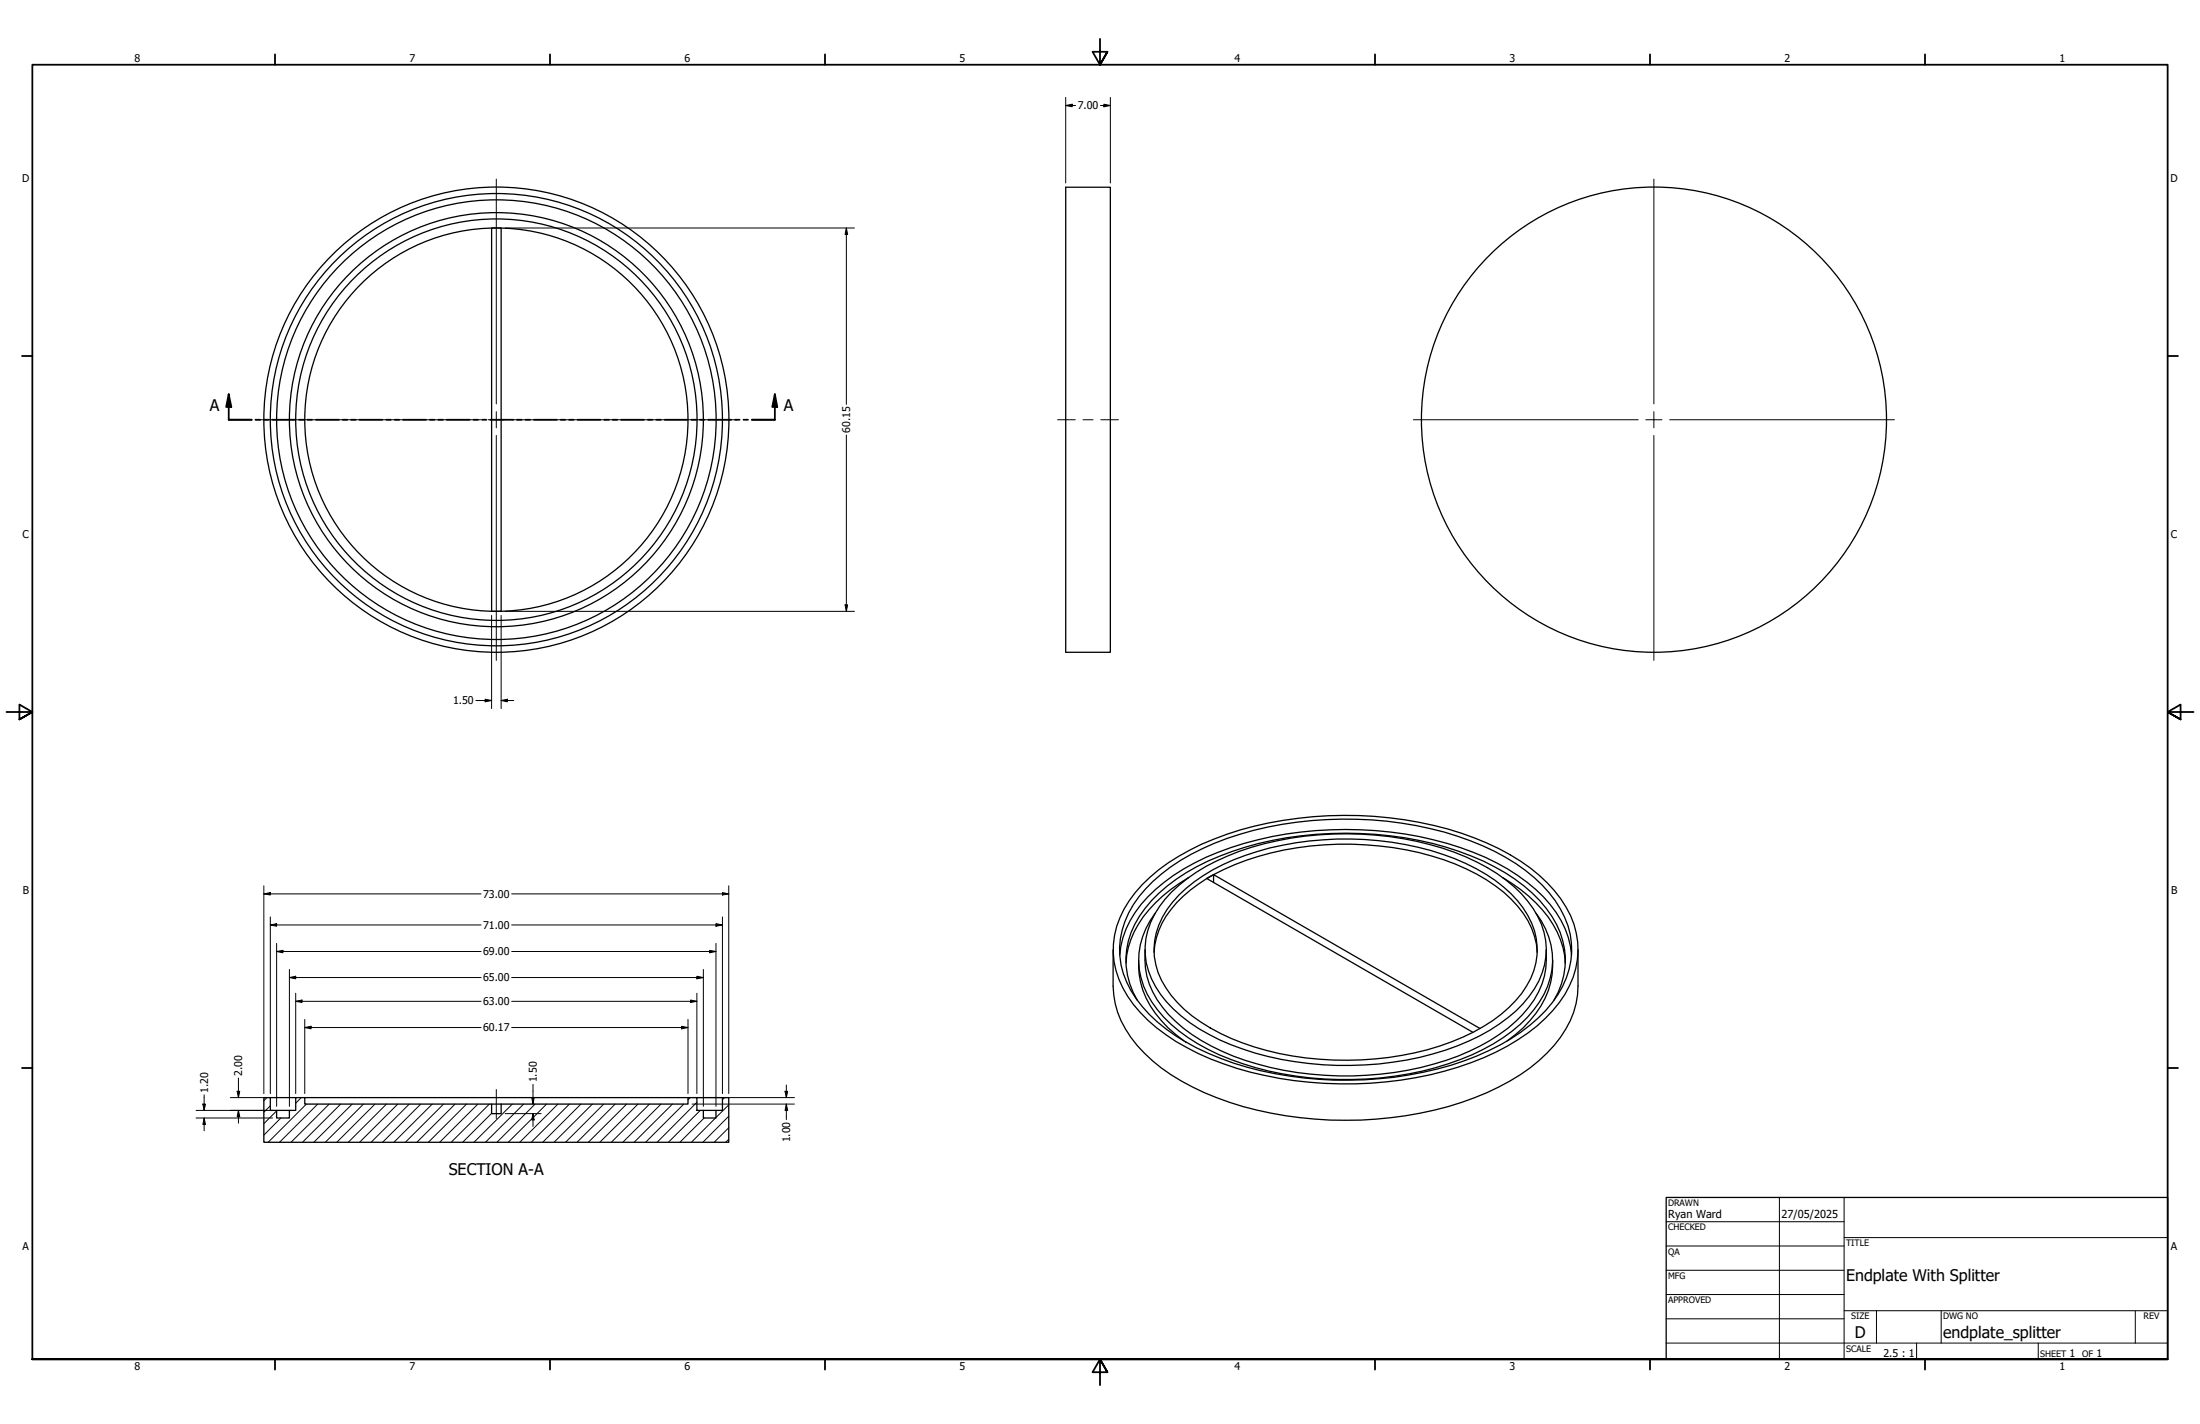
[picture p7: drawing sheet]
<svg xmlns="http://www.w3.org/2000/svg" width="864mm" height="559mm" viewBox="0 0 864 559" stroke-linecap="round" stroke-linejoin="round" font-family="sans-serif">
<!-- layer: Hatch (ANSI) -->
<g fill="none" stroke="#000" stroke-width=".39">
<path d="M104.8 430.7l-1.2 1.3M106.1 434l-2.5 2.4M108.6 435.9l-5 5M110.2 438.7l-6.6 6.8M118.2 430.7l-2.1 2.2M120.3 433.3l-15 14.9M124.7 433.3l-15 14.9M129.2 433.3l-15 14.9M133.7 433.3l-15 14.9M138.2 433.3l-15 14.9M142.7 433.3l-15 14.9M147.2 433.3l-15 14.9"/>
<path d="M151.7 433.3l-15 14.9M156.1 433.3l-14.9 14.9M160.7 433.3l-15 14.9M165.2 433.3l-15 14.9M169.7 433.3l-15.1 14.9M174.1 433.3l-15 14.9M178.6 433.3l-15 14.9M183.1 433.3l-15 14.9M187.6 433.3l-15 14.9M192.1 433.3l-15 14.9M193 436.9l-11.4 11.3M201.1 433.3l-15 14.9"/>
<path d="M205.5 433.3l-14.9 14.9M210.1 433.3l-15 14.9M214.6 433.3l-15.1 14.9M219 433.3l-15 14.9M223.5 433.3l-15 14.9M228 433.3l-15 14.9M232.5 433.3l-15 14.9M237 433.3l-15 14.9M241.5 433.3l-15 14.9M246 433.3l-15.1 14.9M250.4 433.3l-14.9 14.9M255 433.3l-15 14.9"/>
<path d="M259.5 433.3l-15 14.9M264 433.3l-15.1 14.9M268.4 433.3l-15 14.9M271 430.7l-.9 .9M273.6 432.6l-15.7 15.6M274.9 435.7l-12.5 12.5M276.4 438.7l-9.5 9.5M280.9 438.7l-9.5 9.5M284.4 430.7l-.8 .8M286.1 438l-10.2 10.2M286.1 433.6l-5 4.9M286.1 447l-1.2 1.2"/>
<path d="M286.1 442.5l-5.7 5.7"/>
</g>
<!-- layer: Visible (ANSI) -->
<g fill="none" stroke="#000" stroke-width=".51">
<path d="M418.3 73.5h17.6v182.5h-17.6zM193 89.5h3.7v150.4h-3.7zM448.3 347.2a84 84 0 0 1 33.2-19.8 149.7 149.7 0 0 1 97.2 1.4 76.1 76.1 0 0 1 31.5 20.7 33.9 33.9 0 0 1 8.4 30.5 45.9 45.9 0 0 1-18.8 25.4 115.3 115.3 0 0 1-55.8 19.2 144.3 144.3 0 0 1-73.6-11.2 65.8 65.8 0 0 1-27.7-22.4 33 33 0 0 1 2.9-40.7zM452.6 345.8a89.4 89.4 0 0 1 39.6-20 147 147 0 0 1 85 4.1 73.2 73.2 0 0 1 30.9 20.4 32.7 32.7 0 0 1 7.8 30.1 45.5 45.5 0 0 1-18.9 24.7 111.6 111.6 0 0 1-49.6 17.6 144.6 144.6 0 0 1-68.2-7.3 73.2 73.2 0 0 1-30.8-20.4 32.6 32.6 0 0 1-7.9-30 40.3 40.3 0 0 1 12.1-19.2zM453.5 358.4a29.3 29.3 0 0 0 .8 37.8 68.6 68.6 0 0 0 33.6 21.2 132.6 132.6 0 0 0 90-3.5 59.9 59.9 0 0 0 26.4-20.6 29 29 0 0 0-1.3-34.9M459.9 350a82.8 82.8 0 0 1 41.7-20.1 128.2 128.2 0 0 1 73.9 6.4 59.3 59.3 0 0 1 26.4 20.3 28 28 0 0 1-1.6 34.4 64.5 64.5 0 0 1-28.2 19.4 128.9 128.9 0 0 1-88.9-.4 62.3 62.3 0 0 1-27.6-19.7 28.7 28.7 0 0 1 1.7-37.4zM462.7 351.3a71.1 71.1 0 0 1 30.9-17.2 123.5 123.5 0 0 1 77.4 2.8 58.9 58.9 0 0 1 26.9 19.3 27.2 27.2 0 0 1-.6 33.6 61 61 0 0 1-27.5 19 122.8 122.8 0 0 1-86.6-1.3 55.2 55.2 0 0 1-25.6-19.9 27 27 0 0 1 2.6-33.5zM466.6 344.4a53.3 53.3 0 0 0-21.4 21.3 29.6 29.6 0 0 0-3.2 12.3M476.4 346.3v-3.1l104.6 60.4M476.4 343.2l-2.7 1.5 104.5 60.4M476.4 343.2a114 114 0 0 1 65.1-11.2 94.4 94.4 0 0 1 45.6 15.7 36.9 36.9 0 0 1 16 22.8l.3 3.2M476.4 343.2a49.4 49.4 0 0 0-20.2 19 28.9 28.9 0 0 0-3.2 11.5"/>
<path d="M589.9 344.4a53.3 53.3 0 0 1 21.4 21.3 29.6 29.6 0 0 1 3.1 12.3M436.9 372.7v14.3a37.3 37.3 0 0 0 12.3 26.3 84.9 84.9 0 0 0 33.4 19.3 150 150 0 0 0 96.3-1.9 73.5 73.5 0 0 0 33.6-23.6 33.7 33.7 0 0 0 6.9-20.1v-14.3M439.5 374.7a38.7 38.7 0 0 1 14.1-25.7 91.4 91.4 0 0 1 40.1-19.4 143.8 143.8 0 0 1 89.4 6.8 67 67 0 0 1 27.8 21.7 34 34 0 0 1 6 16.6M447 376.7a31.9 31.9 0 0 0 8.9 23.8l2.6 2.8 6.2 5.1M449.5 372.7a31.9 31.9 0 0 0 9.2 25.4 74 74 0 0 0 35 19.5 127.7 127.7 0 0 0 83-5 54.9 54.9 0 0 0 27.2-23.3 30.2 30.2 0 0 0 3.1-16.6M609.5 376.7a31.9 31.9 0 0 1-8.9 23.8l-2.6 2.8-6.3 5.1M446.5 392.6a30.6 30.6 0 0 1 3-36.2 71.5 71.5 0 0 1 34.3-22.3 142.3 142.3 0 0 1 88.8 0 76.7 76.7 0 0 1 31.8 19.3 32.9 32.9 0 0 1 9.5 29.3l-2.2 6.6-1.7 3.3M103.6 430.7h2.5v5h2.5v3h5v-3h2.5v-5h3.5v2.6h73.4v3.7h3.7v-3.7h73.4v-2.6h3.5v5h2.5v3h5v-3h2.5v-5h2.5v17.5h-182.5zM106.1 430.7h10M108.6 435.7h5M119.6 430.7h150.5M193 433.3h3.7"/>
<path d="M273.6 430.7h10M276.1 435.7h5"/>
<circle cx="194.8" cy="164.7" r="91.3"/>
<circle cx="194.8" cy="164.7" r="81.3"/>
<circle cx="194.8" cy="164.7" r="78.8"/>
<circle cx="194.9" cy="164.7" r="75.2"/>
<circle cx="194.9" cy="164.7" r="86.3"/>
<circle cx="194.9" cy="164.7" r="88.8"/>
<circle cx="649.3" cy="164.7" r="91.3"/>
</g>
<!-- layer: Section Line (ANSI) -->
<g fill="none" stroke="#000" stroke-width=".7">
<path d="M89.8 154.7l1 5h-2zM89.8 154.7v10h9M304.2 154.7l.9 5h-2zM304.2 154.7v10h-9.1M100.3 164.7h1.8M103.6 164.7h1.8M106.9 164.7h9M117.4 164.7h1.8M120.7 164.7h1.8M124 164.7h9M134.5 164.7h1.8M137.8 164.7h1.8"/>
<path d="M141.1 164.7h9M151.6 164.7h1.8M154.9 164.7h1.8M158.2 164.7h9.1M168.7 164.7h1.9M172 164.7h1.9M175.3 164.7h9M185.9 164.7h1.7M189.2 164.7h1.7M192.5 164.7h9M202.9 164.7h1.9M206.2 164.7h1.9"/>
<path d="M209.5 164.7h9.1M220.1 164.7h1.8M223.4 164.7h1.8M226.7 164.7h9M237.2 164.7h1.8M240.5 164.7h1.8M243.8 164.7h9M254.3 164.7h1.8M257.6 164.7h1.8M260.9 164.7h9M271.4 164.7h1.8M274.7 164.7h1.8"/>
<path d="M278 164.7h9M288.5 164.7h1.8M291.8 164.7h1.8"/>
</g>
<g fill="#000">
<path d="M89.8 154.7l1 5h-2z" fill-rule="evenodd"/>
<path d="M304.2 154.7l.9 5h-2z" fill-rule="evenodd"/>
</g>
<!-- layer: Border (ANSI) -->
<g fill="none" stroke="#000" stroke-width=".7">
<path d="M431.8 15.2v10.2l-2.9-5.1h5.8l-2.9 5.1 2.9-5.1M107.9 21.3v4.1M215.9 21.3v4.1M323.8 21.3v4.1M539.8 21.3v4.1M647.7 21.3v4.1M755.6 21.3v4.1M8.6 139.7h4.1M850.9 139.7h4.1M2.5 279.4h10.2l-5.1-2.9v5.8l5.1-2.9-5.1 2.9M861.1 279.4h-10.2l5.1-2.9v5.8l-5.1-2.9 5.1 2.9M8.6 419.1h4.1"/>
<path d="M850.9 419.1h4.1M12.7 533.4v-508h838.2v508h-838.2h838.2M107.9 533.4v4.1M215.9 533.4v4.1M323.8 533.4v4.1M434.7 538.5l-2.9-5.1 2.9 5.1h-5.8l2.9-5.1v10.2M539.8 533.4v4.1M647.7 533.4v4.1M755.6 533.4v4.1"/>
</g>
<!-- layer: Title (ANSI) -->
<g fill="none" stroke="#000" stroke-width=".39">
<path d="M654 479.4h69.9M698.5 469.9v63.5M723.9 469.9v63.5M654 488.9h69.9M654 498.5h69.9M723.9 485.6h127M654 508h69.9M654 517.5h69.9M723.9 514.3h127M736.6 514.3v12.7M762 514.3v12.7M838.2 514.3v12.7"/>
<path d="M654 527h196.9M752.3 527v6.4M800.1 527v6.4"/>
</g>
<path d="M654 469.9h196.9v63.5h-196.9z" fill="none" stroke="#000" stroke-width=".51"/>
<!-- layer: Dimension (ANSI) -->
<g fill="none" stroke="#000" stroke-width=".39">
<path d="M418.3 38.2v33.6M435.9 38.2v33.6M418.3 41.4l2.6-.5v1zM418.3 41.4h3.9M432 41.4h3.9M433.3 40.9l2.6 .5-2.6 .5zM198.3 89.5h137.1M332.2 89.5l.5 2.5h-1zM332.2 89.5v69.2M332.2 170.7v69.2M198.3 239.9h137.1M331.7 237.4h1l-.5 2.5z"/>
<path d="M193 241.5v36.6M196.7 241.5v36.6M186.8 274.9h6.2M190.4 274.4l2.6 .5-2.6 .5zM196.7 274.9l2.5-.5v1zM196.7 274.9h5M103.6 350.8l2.5-.5v.9zM103.6 350.8h85.2M103.6 347.6v81.5M106.1 359.8v69.3M200.9 350.8h85.2M283.6 350.3l2.5 .5-2.5 .4z"/>
<path d="M283.6 359.8v69.3M286.1 347.6v81.5M106.1 363l2.5-.5v1zM106.1 363h82.7M108.6 373.4l2.5-.5v1zM108.6 373.4h80.2M108.6 370.2v63.9M200.9 373.4h80.2M200.9 363h82.7M278.6 372.9l2.5 .5-2.5 .5zM281.1 362.5l2.5 .5-2.5 .5zM281.1 370.2v63.9"/>
<path d="M113.6 383.6l2.5-.5v1zM113.6 383.6h75.2M113.6 380.4v53.7M116.1 392.9l2.5-.5v1zM116.1 392.9h72.7M116.1 389.8v39.3M200.9 392.9h72.7M200.9 383.6h75.2M271.1 392.4l2.5 .5-2.5 .5zM273.6 383.1l2.5 .5-2.5 .5zM273.6 389.8v39.3M276.1 380.4v53.7"/>
<path d="M119.6 403.2l2.5-.5v1zM119.6 403.2h69.2M119.6 400v29.1M200.9 403.2h69.2M267.5 402.7l2.6 .5-2.6 .5zM270.1 400v29.1M77 435.7h30M77 438.7h30M79.6 433.3h1l-.5 2.4zM80.1 438.7l.5 2.6h-1zM80.1 429.6v6.1M80.1 438.7v5"/>
<path d="M90.4 430.7h14.1M93.1 428.2h1l-.5 2.5zM93.6 435.7l.5 2.5h-1zM93.6 423v7.7M93.6 435.7v5.1M198.3 437h14.1M208.7 430.7h1l-.5 2.6zM209.2 437l.5 2.5h-1zM209.2 425.5v7.8M209.2 437v5M271.7 430.7h40.1M271.7 433.3h40.1"/>
<path d="M308.2 428.2h1l-.5 2.5zM308.7 433.3l.5 2.4h-1zM308.7 425.8v4.9M308.7 433.3v6.1"/>
</g>
<g fill="#000">
<path d="M418.3 41.4l2.6-.5v1z" fill-rule="evenodd"/>
<path d="M433.3 40.9l2.6 .5-2.6 .5z" fill-rule="evenodd"/>
<path d="M332.2 89.5l.5 2.5h-1z" fill-rule="evenodd"/>
<path d="M331.7 237.4h1l-.5 2.5z" fill-rule="evenodd"/>
<path d="M190.4 274.4l2.6 .5-2.6 .5z" fill-rule="evenodd"/>
<path d="M196.7 274.9l2.5-.5v1z" fill-rule="evenodd"/>
<path d="M103.6 350.8l2.5-.5v.9z" fill-rule="evenodd"/>
<path d="M283.6 350.3l2.5 .5-2.5 .4z" fill-rule="evenodd"/>
<path d="M106.1 363l2.5-.5v1z" fill-rule="evenodd"/>
<path d="M108.6 373.4l2.5-.5v1z" fill-rule="evenodd"/>
<path d="M278.6 372.9l2.5 .5-2.5 .5z" fill-rule="evenodd"/>
<path d="M281.1 362.5l2.5 .5-2.5 .5z" fill-rule="evenodd"/>
<path d="M113.6 383.6l2.5-.5v1z" fill-rule="evenodd"/>
<path d="M116.1 392.9l2.5-.5v1z" fill-rule="evenodd"/>
<path d="M271.1 392.4l2.5 .5-2.5 .5z" fill-rule="evenodd"/>
<path d="M273.6 383.1l2.5 .5-2.5 .5z" fill-rule="evenodd"/>
<path d="M119.6 403.2l2.5-.5v1z" fill-rule="evenodd"/>
<path d="M267.5 402.7l2.6 .5-2.6 .5z" fill-rule="evenodd"/>
<path d="M79.6 433.3h1l-.5 2.4z" fill-rule="evenodd"/>
<path d="M93.1 428.2h1l-.5 2.5z" fill-rule="evenodd"/>
<path d="M93.6 435.7l.5 2.5h-1z" fill-rule="evenodd"/>
<path d="M208.7 430.7h1l-.5 2.6z" fill-rule="evenodd"/>
<path d="M209.2 437l.5 2.5h-1z" fill-rule="evenodd"/>
<path d="M308.2 428.2h1l-.5 2.5z" fill-rule="evenodd"/>
<path d="M308.7 433.3l.5 2.4h-1z" fill-rule="evenodd"/>
<path d="M80.1 438.7l.5 2.6h-1z" fill-rule="evenodd"/>
</g>
<!-- layer: Center Mark (ANSI) -->
<path d="M194.8 70.3v88.2M649.2 70.3v88.2M100.4 164.7h88.3M191.6 164.7h6.4M194.8 161.5v6.4M194.8 170.9v88.2M201 164.7h88.2M554.8 164.7h88.3M646 164.7h6.4M649.2 161.5v6.4M649.2 170.9v88.2M655.4 164.7h88.2" fill="none" stroke="#000" stroke-width=".39"/>
<!-- layer: Centerline (ANSI) -->
<path d="M415.2 164.7h6.9M425.1 164.7h4M432.1 164.7h6.9M194.8 427.5v11.4" fill="none" stroke="#000" stroke-width=".39"/>
<g font-size="6.3">
<text x="82.4" y="161.2">A</text>
<text x="307.7" y="161.2">A</text>
<text x="176.1" y="461">SECTION A-A</text>
<text x="724.7" y="502.9">Endplate With Splitter</text>
<text x="728.1" y="524.9">D</text>
<text x="762.8" y="525">endplate_splitter</text>
</g>
<g font-size="4.3">
<text x="654.8" y="477.8">Ryan Ward</text>
<text x="699.3" y="478">27/05/2025</text>
</g>
<g font-size="4.2">
<text x="52.8" y="24.4">8</text>
<text x="160.8" y="24.4">7</text>
<text x="268.7" y="24.4">6</text>
<text x="376.7" y="24.4">5</text>
<text x="484.6" y="24.4">4</text>
<text x="592.6" y="24.4">3</text>
<text x="700.5" y="24.4">2</text>
<text x="808.5" y="24.4">1</text>
<text x="423" y="42.9">7.00</text>
<text x="8.8" y="71.4">D</text>
<text x="852" y="71.4">D</text>
<text x="333.8" y="169.9" transform="rotate(-90 333.8 169.9)">60.15</text>
<text x="8.9" y="211.1">C</text>
<text x="852.2" y="211.1">C</text>
<text x="177.9" y="276.4">1.50</text>
<text x="9" y="350.8">B</text>
<text x="189.6" y="352.3">73.00</text>
<text x="852.2" y="350.8">B</text>
<text x="189.6" y="364.5">71.00</text>
<text x="189.6" y="374.9">69.00</text>
<text x="189.6" y="385.1">65.00</text>
<text x="189.6" y="394.5">63.00</text>
<text x="189.6" y="404.7">60.17</text>
<text x="95.1" y="422.3" transform="rotate(-90 95.1 422.3)">2.00</text>
<text x="210.8" y="424.8" transform="rotate(-90 210.8 424.8)">1.50</text>
<text x="81.7" y="428.8" transform="rotate(-90 81.7 428.8)">1.20</text>
<text x="310.2" y="448.3" transform="rotate(-90 310.2 448.3)">1.00</text>
<text x="8.9" y="490.5">A</text>
<text x="852.2" y="490.5">A</text>
<text x="739.3" y="532.6">2.5 : 1</text>
<text x="812.4" y="532.6">1</text>
<text x="823" y="532.6">1</text>
<text x="52.8" y="537.5">8</text>
<text x="160.8" y="537.5">7</text>
<text x="268.7" y="537.5">6</text>
<text x="376.7" y="537.5">5</text>
<text x="484.6" y="537.5">4</text>
<text x="592.6" y="537.5">3</text>
<text x="700.5" y="537.5">2</text>
<text x="808.5" y="537.5">1</text>
</g>
<g font-size="3.5">
<text x="654.8" y="473.2">DRAWN</text>
<text x="654.8" y="482.8">CHECKED</text>
<text x="724.7" y="488.9">TITLE</text>
<text x="654.8" y="492.3">QA</text>
<text x="654.8" y="501.8">MFG</text>
<text x="654.8" y="511.4">APPROVED</text>
<text x="726.7" y="517.7">SIZE</text>
<text x="762.8" y="517.7">DWG NO</text>
<text x="841.4" y="517.7">REV</text>
<text x="724.7" y="530.4">SCALE</text>
<text x="800.9" y="532.6">SHEET</text>
<text x="817.4" y="532.6">OF</text>
</g>
</svg>
